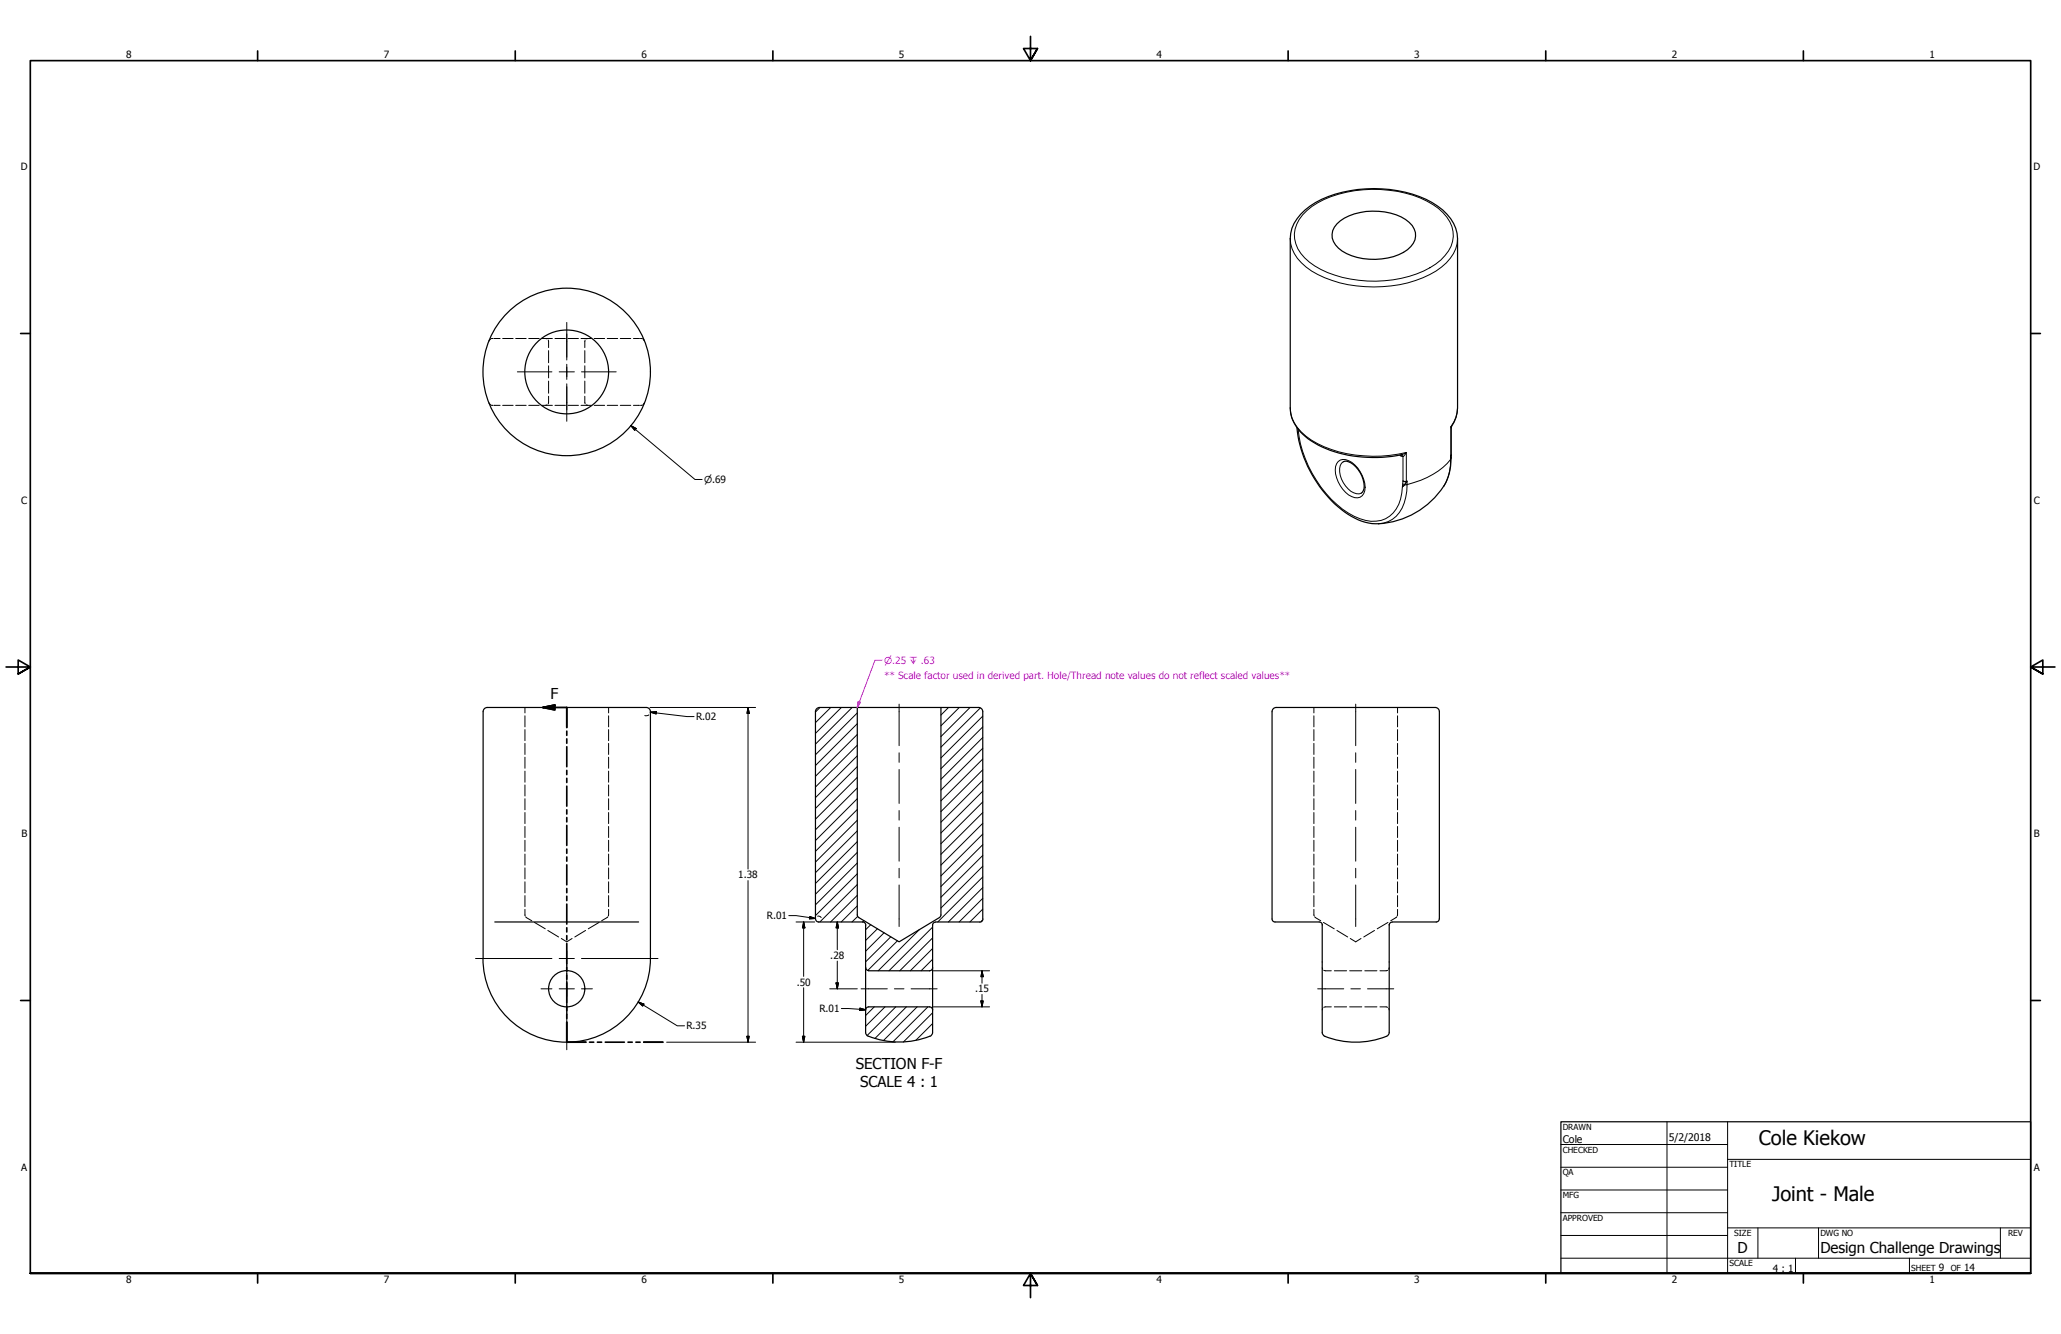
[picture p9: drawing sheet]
<svg xmlns="http://www.w3.org/2000/svg" width="864mm" height="559mm" viewBox="0 0 864 559" stroke-linecap="round" stroke-linejoin="round" font-family="sans-serif">
<!-- layer: Hatch (ANSI) -->
<g fill="none" stroke="#000" stroke-width=".42">
<path d="M343.6 296.4l-1.9 1.9M348.1 296.4l-6.4 6.3M352.6 296.4l-10.9 10.8M357.1 296.4l-15.4 15.3M359.2 298.6l-17.5 17.6M397.4 296.4l-3.1 3.1M402 296.4l-7.7 7.6M406.5 296.4l-12.2 12.1M410.8 296.5l-16.5 16.5M411.8 300l-17.5 17.5M359.2 316.6l-17.5 17.5M359.2 312.2l-17.5 17.5"/>
<path d="M359.2 307.7l-17.5 17.5M359.2 303.1l-17.5 17.6M411.8 317.9l-17.5 17.6M411.8 313.4l-17.5 17.6M411.8 308.9l-17.5 17.6M411.8 304.5l-17.5 17.5M359.2 339.1l-17.5 17.5M359.2 334.6l-17.5 17.5M359.2 330.1l-17.5 17.5M359.2 325.6l-17.5 17.6M359.2 321.1l-17.5 17.5M411.8 335.9l-17.5 17.5"/>
<path d="M411.8 331.4l-17.5 17.5M411.8 326.9l-17.5 17.5M411.8 322.5l-17.5 17.5M359.2 357.1l-17.5 17.5M359.2 352.6l-17.5 17.5M359.2 348l-17.5 17.6M359.2 343.6l-17.5 17.5M411.8 358.3l-17.5 17.6M411.8 353.8l-17.5 17.5M411.8 349.4l-17.5 17.5M411.8 344.9l-17.5 17.5M411.8 340.4l-17.5 17.5"/>
<path d="M359.2 379.5l-6.7 6.7M359.2 375l-11.2 11.2M359.2 370.5l-15.7 15.7M359.2 366l-17.5 17.5M359.2 361.5l-17.5 17.5M411.8 376.3l-9.9 9.9M411.8 371.8l-14.4 14.4M411.8 367.3l-18.9 18.9M411.8 362.8l-17.5 17.6M359.4 383.9l-2.4 2.3M362 385.6l-.5 .6M364.9 387.3l-2.2 2.1"/>
<path d="M367.7 389.1l-5 4.9M370.5 390.7l-7.8 7.8M373.3 392.4l-10.6 10.5M376 394.1l-12.4 12.4M385.2 389.4l-17.2 17.3M390.8 397.3l-9.4 9.4M390.8 392.9l-13.8 13.8M390.8 388.4l-18.3 18.3M411.7 385.4l-.7 .7M411.8 380.8l-5.4 5.4M390.8 401.8l-4.8 4.9M366.3 421.8l-3.6 3.6"/>
<path d="M370.8 421.8l-8.1 8.1M375.3 421.8l-12 12M379.8 421.8l-13.2 13.2M384.3 421.8l-14.1 14.1M388.8 421.8l-14.7 14.6M390.8 428.8l-7.1 7M390.8 424.2l-12.3 12.3"/>
</g>
<!-- layer: Visible (ANSI) -->
<g fill="none" stroke="#000" stroke-width=".51">
<path d="M560.2 93.8a23.4 23.4 0 0 1 20-5 17.9 17.9 0 0 1 11.6 5.7 6.9 6.9 0 0 1-2 10.1 26.8 26.8 0 0 1-27.4 .6 7.3 7.3 0 0 1-3.3-10zM543.4 179.1a50.5 50.5 0 0 0 22.8 37.2 21.6 21.6 0 0 0 18.6 1.9 35 35 0 0 0 20.2-14.6M562.9 193.4a5 5 0 0 1 5.2 2.2 10.8 10.8 0 0 1 3.1 9.9l-.8 1.1M587.2 190.5a52.5 52.5 0 0 1-37.7-5.8 17.2 17.2 0 0 1-8.9-13.8v-71a16.6 16.6 0 0 1 8.3-13.5 50.3 50.3 0 0 1 33.5-7 39.7 39.7 0 0 1 23.9 10.3 15.4 15.4 0 0 1 4.4 10.2v71a18.4 18.4 0 0 1-2.6 8.3v11.4a24.8 24.8 0 0 1-3.1 13M202.9 296.9l1.3-.5h66.6l.9 .2 .6 .6 .2 .9v103.4a35.1 35.1 0 0 1-35 35.1 35.1 35.1 0 0 1-35.1-35.1v-103.4zM359.2 296.4h35.1M410.1 296.4l1.2 .5 .5 1.2v86.8M410.1 296.4h-15.8l-.1 87.2-.5 .7-17 10.2-16.8-10.1-.6-.8-.1-87.2h-15.7l-.9 .2-.7 .6-.2 .9v86.8l.6 1.1 .7 .2h18.4M601.3 296.4h-66.5l-.9 .2-.6 .6-.3 .9 .1 87.3 .4 .6 .8 .2h18.5l.8 .3 .5 1M601.4 296.4l1.2 .5 .5 1.2v86.8l-.5 1.1-.8 .2h-18.4l-1.1 .6-.2 .7M207.3 386.2h60.3M361.5 386.2l1 .5 .3 .8"/>
<path d="M362.7 387.5v45l.4 1.1 .7 .5M392 386.3l-.7 .2-.5 1v44.9l-.2 .9-.9 .8M411.9 385l-.3 .7-1 .6-18.6-.1M554 387.3l.2 46a3.1 3.1 0 0 0 2.5 1.4 33.8 33.8 0 0 0 25-1.1l.4-1.2v-45.1M362.8 405.4l.2 .7 1 .5M390.8 405.4l-.3 .7-1 .6h-25.5M362.7 423.1l.3-.8 1-.5h25.5l1 .5 .3 .8M363.9 434a35 35 0 0 0 25.8 0"/>
<circle cx="237.5" cy="155.8" r="35.1"/>
<circle cx="237.5" cy="155.8" r="17.6"/>
<circle cx="237.5" cy="414.2" r="7.6"/>
</g>
<!-- layer: Hidden (ANSI) -->
<g fill="none" stroke="#000" stroke-width=".42">
<path d="M205.3 142.2l-.4 .7M205.5 142.1l-.3 .3M206.6 141.8l-.9 .1M206.9 141.8h2.6M210.6 141.8h4.4M216.1 141.8h4.4M221.6 141.8h4.3M227.1 141.8h4.4M228.6 141.8l.6 .1M229.7 142.4l.2 3.2M229.9 146.9v5.1M229.9 153.2v5.1"/>
<path d="M229.9 159.6v5.1M232.5 141.8h4.4M238 141.8h4.4M243.5 141.8h4.3M245 146.9v5.1M245 153.2v5.1M245 159.6v5.1M245.2 142.4l-.2 3.2M246.3 141.8l-.6 .1M249 141.8h4.4M254.4 141.8h4.4M259.9 141.8h4.4"/>
<path d="M265.4 141.8h2.6M268.4 141.8l.8 .1M269.5 142.1l.2 .3M269.6 142.2l.3 .4M269.9 142.6l.2 .3M204.9 168.7l.1 .3M205 169l.3 .4M205.2 169.2l.3 .3M205.7 169.7l.9 .1M206.9 169.8h2.6M210.6 169.8h4.4M216.1 169.8h4.4"/>
<path d="M221.6 169.8h4.3M227.1 169.8h4.4M229.2 169.6l-.6 .2M229.9 166l-.2 3.2M232.5 169.8h4.4M238 169.8h4.4M243.5 169.8h4.3M245 166l.2 3.2M245.7 169.6l.6 .2M249 169.8h4.4M254.4 169.8h4.4M259.9 169.8h4.4"/>
<path d="M265.4 169.8h2.6M269.2 169.7l-.8 .1M269.7 169.2l-.2 .3M269.9 169l-.3 .4M270.1 168.7l-.2 .3M220 296.4v2.2M220 299.8v4.7M255 296.4v2.2M255 299.8v4.7M550.5 296.4v2.2M550.5 299.8v4.7M585.6 296.4v2.2"/>
<path d="M585.6 299.8v4.7M220 305.6v4.7M220 311.4v4.6M220 317.2v4.6M255 305.6v4.7M255 311.4v4.6M255 317.2v4.6M550.5 305.6v4.7M550.5 311.4v4.6M550.5 317.2v4.6M585.6 305.6v4.7M585.6 311.4v4.6"/>
<path d="M585.6 317.2v4.6M220 323v4.7M220 328.8v4.6M220 334.6v4.6M255 323v4.7M255 328.8v4.6M255 334.6v4.6M550.5 323v4.7M550.5 328.8v4.6M550.5 334.6v4.6M585.6 323v4.7M585.6 328.8v4.6"/>
<path d="M585.6 334.6v4.6M220 340.4v4.6M220 346.2v4.6M220 352v4.6M220 357.8v4.6M255 340.4v4.6M255 346.2v4.6M255 352v4.6M255 357.8v4.6M550.5 340.4v4.6M550.5 346.2v4.6M550.5 352v4.6"/>
<path d="M550.5 357.8v4.6M585.6 340.4v4.6M585.6 346.2v4.6M585.6 352v4.6M585.6 357.8v4.6M220 363.5v4.7M220 369.4v4.6M220 375.2v4.6M255 363.5v4.7M255 369.4v4.6M255 375.2v4.6M550.5 363.5v4.7"/>
<path d="M550.5 369.4v4.6M550.5 375.2v4.6M585.6 363.5v4.7M585.6 369.4v4.6M585.6 375.2v4.6M220 380.9v2.8M220.3 384l2.5 1.7M224 386.4l4.5 2.7M229.6 389.8l4.5 2.7M235.2 393.1l2.3 1.4 2.2-1.4M245.4 389.8l-4.5 2.7M251 386.4l-4.5 2.7"/>
<path d="M254.7 384l-2.6 1.7M255 380.9l-.1 2.8M550.5 380.9l.2 2.8M550.9 384l2.5 1.7M554.5 386.4l4.6 2.7M560.2 389.8l4.5 2.7M565.8 393.1l2.3 1.4 2.2-1.4M575.9 389.8l-4.5 2.7M581.6 386.4l-4.5 2.7M585.3 384l-2.6 1.7M585.6 380.9l-.1 2.8M554 405.4l.2 .6"/>
<path d="M554.7 406.5l3.1 .2M559.1 406.7h5.2M565.5 406.7h5.1M571.9 406.7h5.1M581.5 406.5l-3.3 .2M582.1 405.4l-.2 .6M554.2 422.4l-.2 .6M557.8 421.8l-3.1 .2M559.1 421.8h5.2M565.5 421.8h5.1M571.9 421.8h5.1M578.2 421.8l3.3 .2"/>
<path d="M581.9 422.4l.2 .6"/>
</g>
<!-- layer: Visible Narrow (ANSI) -->
<g fill="none" stroke="#000" stroke-width=".42">
<path d="M540.6 99.9a15.6 15.6 0 0 0 6.7 12 48.2 48.2 0 0 0 32 8.2 45.1 45.1 0 0 0 24.7-8.2 15.4 15.4 0 0 0 6.7-12M547.6 88.2a41.9 41.9 0 0 1 27.1-8.9 46.3 46.3 0 0 1 28 8 14 14 0 0 1 5.9 13.9 19.9 19.9 0 0 1-12.1 12.3 51.9 51.9 0 0 1-45.6-2.1 16.1 16.1 0 0 1-8.5-13.4 14.4 14.4 0 0 1 5.2-9.8zM540.6 170.9a15.2 15.2 0 0 0 6.6 11.8 48.3 48.3 0 0 0 31.5 8.4l10.6-1.6v12.1M543.9 179.8a49.1 49.1 0 0 0 21.1 35.1 16.9 16.9 0 0 0 15.6 2.4 14.3 14.3 0 0 0 7-13.3l1-.9-1 .9 .3-2.5M608.3 178.6l-.4 .2 .2 .4M610.7 170.9a13.2 13.2 0 0 1-2.8 7.9l-.1 12.2 .3-.4M560.7 193.4a5.1 5.1 0 0 1 7 1.4 12 12 0 0 1 3.7 12 3.4 3.4 0 0 1-5 1.2 13.2 13.2 0 0 1-6.8-12.5zM562.9 193.4a5.9 5.9 0 0 0-.8 7.3 9.3 9.3 0 0 0 7.4 6.2l.9-.3M586.5 190.6l.6 .4M586.9 190.6l.2 .4M587.1 191l.8 .3v10.2M587.1 190.5l2.2-1-1.4 1.8z"/>
<path d="M608 192l-.2 .5a20.8 20.8 0 0 1-2.8 11.1M608 191.7l-.2-.7v1.5a33.2 33.2 0 0 1-18.2 10.5v-1.5l-.3 .1M608.1 190.7l-.1 .8M587.8 202.7l.8 .2 1-1.4-1 1.6 1-.1a17.4 17.4 0 0 1-6.2 14.6l-3.7 1.5-2.1 .3M587.9 201.5l1.4 .1M587.9 201.5l.9 .3 .5-.2"/>
</g>
<!-- layer: Hidden (ANSI) -->
<g fill="#000">
<circle cx="554" cy="403" r=".19"/>
<circle cx="582.1" cy="403" r=".19"/>
</g>
<!-- layer: Section Line (ANSI) -->
<g fill="none" stroke="#000" stroke-width=".7">
<path d="M227.5 296.4l5-1.1v2.1zM227.5 296.4h10v8.3M237.5 306.3v1.7M237.5 309.5v1.8M237.5 312.8v8.4M237.5 322.7v1.8M237.5 326v1.8M237.5 329.3v8.4M237.5 339.2v1.8M237.5 342.5v1.8M237.5 345.8v8.3M237.5 355.7v1.7"/>
<path d="M237.5 359v1.7M237.5 362.3v8.3M237.5 372.2v1.8M237.5 375.4v1.9M237.5 378.7v8.4M237.5 388.6v1.8M237.5 391.9v1.8M237.5 395.2v8.4M237.5 405.1v1.8M237.5 408.4v1.8M237.5 411.7v8.4M237.5 421.6v1.8"/>
<path d="M237.5 424.9v1.8M237.5 428.2v8.4h8M247 436.6h1.8M250.3 436.6h1.8M253.6 436.6h8M263.1 436.6h1.8M266.4 436.6h1.8M269.7 436.6h8"/>
</g>
<path d="M227.5 296.4l5-1.1zM227.5 296.4l5-1.1v2.1z" fill="#000" stroke="#000" stroke-width=".7"/>
<!-- layer: Border (ANSI) -->
<g fill="none" stroke="#000" stroke-width=".7">
<path d="M431.8 15.2v10.2l-2.9-5.1h5.8l-2.9 5.1 2.9-5.1M107.9 21.3v4.1M215.9 21.3v4.1M323.8 21.3v4.1M539.8 21.3v4.1M647.7 21.3v4.1M755.6 21.3v4.1M8.6 139.7h4.1M850.9 139.7h4.1M2.5 279.4h10.2l-5.1-2.9v5.8l5.1-2.9-5.1 2.9M861.1 279.4h-10.2l5.1-2.9v5.8l-5.1-2.9 5.1 2.9M8.6 419.1h4.1"/>
<path d="M850.9 419.1h4.1M12.7 533.4v-508h838.2v508h-838.2h838.2M107.9 533.4v4.1M215.9 533.4v4.1M323.8 533.4v4.1M434.7 538.5l-2.9-5.1 2.9 5.1h-5.8l2.9-5.1v10.2M539.8 533.4v4.1M647.7 533.4v4.1M755.6 533.4v4.1"/>
</g>
<!-- layer: Title (ANSI) -->
<g fill="none" stroke="#000" stroke-width=".42">
<path d="M654 479.4h69.9M698.5 469.9v63.5M723.9 469.9v63.5M654 488.9h69.9M654 498.5h69.9M723.9 485.6h127M654 508h69.9M654 517.5h69.9M723.9 514.3h127M736.6 514.3v12.7M762 514.3v12.7M838.2 514.3v12.7"/>
<path d="M654 527h196.9M752.3 527v6.4M800.1 527v6.4"/>
</g>
<path d="M654 469.9h196.9v63.5h-196.9z" fill="none" stroke="#000" stroke-width=".51"/>
<!-- layer: Centerline (ANSI) -->
<g fill="none" stroke="#000" stroke-width=".42">
<path d="M237.5 139.9v10.9M237.5 153.8v4M237.5 160.8v10.9M376.7 295v17.4M568.1 295v17.4M376.7 315.3v4M568.1 315.3v4M376.7 322.3v14.2M376.7 339.5v4M568.1 322.3v14.2M568.1 339.5v4M376.7 346.5v14.2"/>
<path d="M568.1 346.5v14.2M376.7 363.7v4M376.7 370.7v17.4M568.1 363.7v4M568.1 370.7v17.4M360.8 414.2h11M374.8 414.2h4M381.8 414.2h10.9M552.1 414.2h11M566 414.2h4M573 414.2h11"/>
</g>
<!-- layer: Dimension (ANSI) -->
<g fill="none" stroke="#000" stroke-width=".42">
<path d="M264.4 178.3l2.2 1.2-.7 .8zM264.4 178.3l26.8 22.6h3M271.9 299.5l-.7 .3-1-.1M272.4 296.4h44.2M272.5 298.3l2.5-.2v1zM272.5 298.3l15.3 1.9h3M313.4 296.4l.5 2.4h-.9zM313.4 296.4v67.6M313.4 368.9v67.7M330.5 383.5h3.1l8.1 1.2M333.6 386.2h7.8M336.7 386.2l.5 2.5h-1z"/>
<path d="M336.7 386.2v22.8M339.3 383.9l2.4 .8-2.5 .2zM342.6 383.8l1 .1 .5 .5M350.8 386.2l.5 2.5h-1zM350.8 386.2v11.6M267.4 419.7l2.4 .9-.5 .8zM267.4 419.7l16.4 10h3M336.7 413.8v22.8M347.7 414.2h11.5M350.3 411.7h1l-.5 2.5zM350.8 402.6v11.6M391.1 406.7h23.6"/>
<path d="M411 419.3h1l-.5 2.5zM411.5 406.7l.5 2.4h-1zM411.5 406.7v5.2M411.5 416.6v5.2M279.3 436.6h37.3M313 434.1h.9l-.5 2.5zM333.6 436.6h41.6M336.2 434.1h1l-.5 2.5zM352.6 422.5l10.1 .5M360.3 422.3l2.4 .7-2.5 .3zM391.1 421.8h23.6"/>
</g>
<g fill="#000" stroke="#000" stroke-width=".42">
<path d="M264.4 178.3l2.2 1.2zM264.4 178.3l2.2 1.2-.7 .8zM272.5 298.3l2.5-.2zM272.5 298.3l2.5-.2v1zM313.4 296.4l.5 2.4zM313.4 296.4l.5 2.4h-.9zM336.7 386.2l.5 2.5zM336.7 386.2l.5 2.5h-1zM339.2 384.9l2.5-.2zM339.3 383.9l2.4 .8-2.5 .2zM350.8 386.2l.5 2.5zM350.8 386.2l.5 2.5h-1z"/>
<path d="M350.3 411.7l.5 2.5zM350.3 411.7h1l-.5 2.5zM411 419.3l.5 2.5zM411 419.3h1l-.5 2.5zM411.5 406.7l.5 2.4zM411.5 406.7l.5 2.4h-1zM267.4 419.7l2.4 .9zM267.4 419.7l2.4 .9-.5 .8zM313 434.1l.4 2.5zM313 434.1h.9l-.5 2.5zM336.2 434.1l.5 2.5zM336.2 434.1h1l-.5 2.5z"/>
<path d="M360.2 423.3l2.5-.3zM360.3 422.3l2.4 .7-2.5 .3z"/>
</g>
<!-- layer: Center Mark (ANSI) -->
<g fill="none" stroke="#000" stroke-width=".42">
<path d="M237.5 135.1v14.5M216.8 155.8h14.5M234.3 155.8h6.4M237.5 152.6v6.3M243.6 155.8h14.6M237.5 162v14.5M237.5 398.3v6.4M199.3 401.5h32M226.7 414.2h4.6M234.3 401.5h6.4M234.3 414.2h6.4M237.5 403.5v36.2"/>
<path d="M243.6 401.5h32.1M243.6 414.2h4.6"/>
</g>
<!-- layer: Symbol (ANSI) -->
<path d="M369.6 276.5h-3l-7.4 19.9M359.7 293.8l.9 .4-1.4 2.2z" fill="none" stroke="#f0f" stroke-width=".42"/>
<g fill="#f0f" stroke="#f0f" stroke-width=".42">
<path d="M359.7 293.8l-.5 2.6z"/>
<path d="M359.7 293.8l.9 .4-1.4 2.2z"/>
</g>
<g font-size="8.4">
<text x="737" y="479.8">Cole Kiekow</text>
<text x="742.5" y="503">Joint - Male</text>
</g>
<g font-size="6.3">
<text x="230.7" y="292.9">F</text>
<text x="358.6" y="447.7">SECTION F-F</text>
<text x="360.4" y="455.2">SCALE 4 : 1</text>
<text x="728.1" y="524.9">D</text>
<text x="762.8" y="525">Design Challenge Drawings</text>
</g>
<g font-size="4.4">
<text x="654.8" y="478.6">Cole</text>
<text x="699.3" y="478">5/2/2018</text>
</g>
<g font-size="4.2">
<text x="52.8" y="24.4">8</text>
<text x="160.8" y="24.4">7</text>
<text x="268.7" y="24.4">6</text>
<text x="376.7" y="24.4">5</text>
<text x="484.6" y="24.4">4</text>
<text x="592.6" y="24.4">3</text>
<text x="700.5" y="24.4">2</text>
<text x="808.5" y="24.4">1</text>
<text x="8.8" y="71.4">D</text>
<text x="852" y="71.4">D</text>
<text x="8.9" y="211.1">C</text>
<text x="852.2" y="211.1">C</text>
<text x="291.7" y="301.7">R.02</text>
<text x="9" y="350.8">B</text>
<text x="852.2" y="350.8">B</text>
<text x="309.4" y="368">1.38</text>
<text x="321.3" y="385.1">R.01</text>
<text x="347.9" y="401.8">.28</text>
<text x="333.8" y="412.9">.50</text>
<text x="408.6" y="415.7">.15</text>
<text x="343.3" y="424">R.01</text>
<text x="287.6" y="431.2">R.35</text>
<text x="8.9" y="490.5">A</text>
<text x="852.2" y="490.5">A</text>
<text x="742.9" y="532.6">4 : 1</text>
<text x="812.4" y="532.6">9</text>
<text x="823" y="532.6">14</text>
<text x="52.8" y="537.5">8</text>
<text x="160.8" y="537.5">7</text>
<text x="268.7" y="537.5">6</text>
<text x="376.7" y="537.5">5</text>
<text x="484.6" y="537.5">4</text>
<text x="592.6" y="537.5">3</text>
<text x="700.5" y="537.5">2</text>
<text x="808.5" y="537.5">1</text>
</g>
<text font-size="4.2" fill="#f0f" x="370.5" y="284.6">** Scale factor used in derived part. Hole/Thread note values do not reflect scaled values**</text>
<text font-size="4" x="295" y="202.3">⌀.69</text>
<text font-size="4" fill="#f0f" x="370.5" y="278.1">⌀.25 ↧ .63</text>
<g font-size="3.5">
<text x="654.8" y="473.2">DRAWN</text>
<text x="654.8" y="482.8">CHECKED</text>
<text x="724.7" y="488.9">TITLE</text>
<text x="654.8" y="492.3">QA</text>
<text x="654.8" y="501.8">MFG</text>
<text x="654.8" y="511.4">APPROVED</text>
<text x="726.7" y="517.7">SIZE</text>
<text x="762.8" y="517.7">DWG NO</text>
<text x="841.4" y="517.7">REV</text>
<text x="724.7" y="530.4">SCALE</text>
<text x="800.9" y="532.6">SHEET</text>
<text x="817.4" y="532.6">OF</text>
</g>
</svg>
